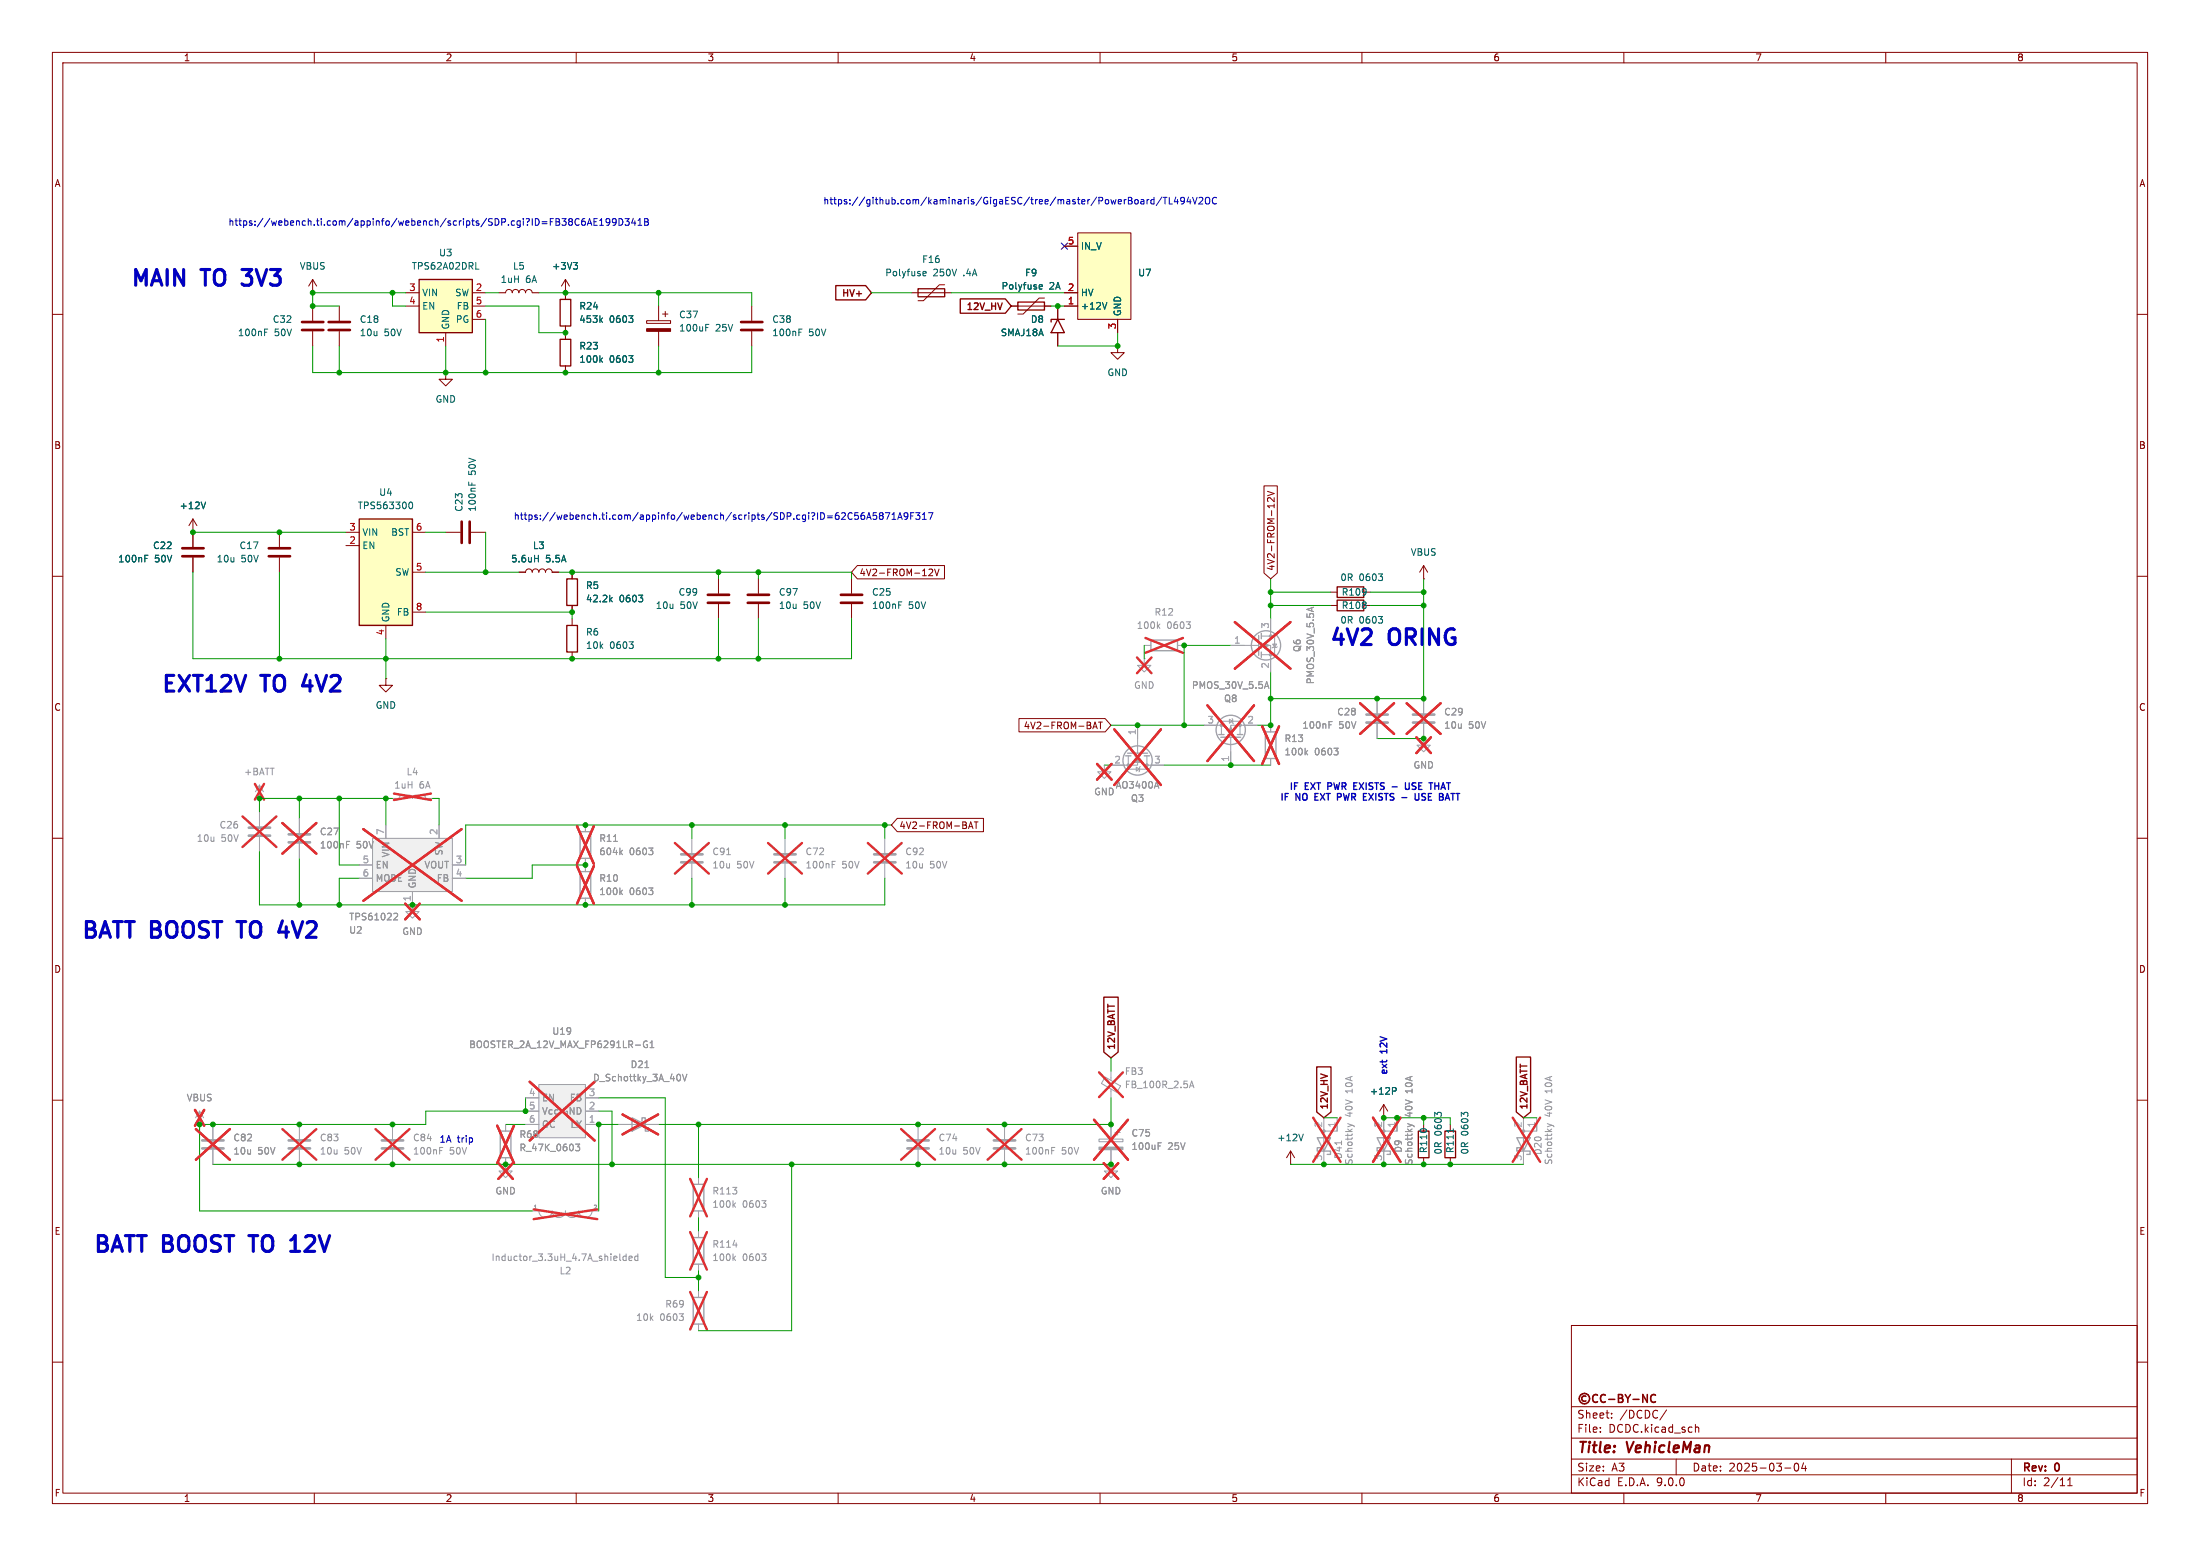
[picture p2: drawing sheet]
<svg xmlns="http://www.w3.org/2000/svg" width="420mm" height="297mm" viewBox="0 0 420 297" stroke-linecap="round" stroke-linejoin="round" font-family="sans-serif">
<g fill="none" stroke="#840000" stroke-width=".19">
<path d="M10 10h400v277h-400zM12 12h396v273h-396zM60 10v2M110 10v2M160 10v2M210 10v2M260 10v2M310 10v2M360 10v2M59.7 58.4v2.8M201.9 58.4v2.6M10 60h2"/>
<path d="M59.7 63.2v2.8M201.9 63.5v2.5M213.4 66v1.3h1.2l-1.2 1.3-1.3-1.3h1.3M213.4 66h.1M408 60h2M36.8 99.1l-.7 1.2M36.8 99.1l.8 1.2M36.8 99.1v2.5M10 110h2M36.8 101.6h.1M408 110h2M73.7 129.5v1.3h1.2l-1.2 1.3-1.3-1.3h1.3"/>
<path d="M73.7 129.5h.1M10 160h2M408 160h2M10 210h2M408 210h2M300 253h108v32h-108zM10 260h2M300 278.5h108M300 274.5h108M300 268.5h108M305.5 273.2v.2M305.5 272.5v.1"/>
<path d="M307.7 270.5v.2M307.7 269.8v.1M318.2 269.1l-1.3 1.9M320 278.5v3M323.7 271.9v1.5M323.7 272.5l.2-.1 .3 .1 .1 .9M342.7 279.4l.2-.1a.8 .8 0 0 1 .5 .7 .8 .8 0 0 1-.5 .8l-.2-.2-.2-.4zM344.3 279.2l-.4 1.1h1M344.7 279.8v1M384 278.5v6.5M408 260h2M60 285v2"/>
<path d="M110 285v2M160 285v2M210 285v2M260 285v2M300 281.5h108M310 285v2M340.7 280.2h1.2M360 285v2M394.7 283.6h.9M394.7 282.5l.5-.4v1.5"/>
</g>
<g fill="none" stroke="#840000" stroke-width=".3">
<path d="M302.8 266.5a.52 .52 0 0 0-.8 .5 .52 .52 0 0 0 .8 .4M305 266.3a.6 .6 0 0 0-.8 0 .6 .6 0 0 0-.2 .7 .56 .56 0 0 0 .3 .6 .56 .56 0 0 0 .7-.1M306.5 266.3a.6 .6 0 0 0-.8 0 .6 .6 0 0 0-.2 .7 .56 .56 0 0 0 .3 .6 .56 .56 0 0 0 .7-.1M307.1 267.1h1.2M309 266.2h.5l.2 .1 .1 .3-.3 .3a.4 .4 0 0 1 .3 .4 .4 .4 0 0 1-.3 .4h-.5zM309 266.9h.5M310.3 266.2l.5 .8M310.8 267v.7M311.3 266.2l-.5 .8M311.8 267.1h1.1M314.5 266.2v1.5l-.9-1.5v1.5M316 266.3a.6 .6 0 0 0-.7 0 .6 .6 0 0 0-.2 .7 .56 .56 0 0 0 .3 .6 .56 .56 0 0 0 .6-.1"/>
<circle cx="302.5" cy="267" r="1"/>
</g>
<path d="M55.1 159.3h4.1M55.1 160.8h4.1M55.1 217.7h4.1M55.1 219.2h4.1M72.9 217.7h4.1M72.9 219.2h4.1" fill="none" stroke="#a1a1a1" stroke-width=".51"/>
<g fill="none" stroke="#a1a1a1" stroke-width=".19">
<path d="M218.4 125.7v1.3h1.3l-1.3 1.3-1.2-1.3h1.2M218.4 125.7h.1M229.9 138.4h3.3M234.7 137.3l.6 .4-.6 .3zM235.2 137.2l.3 1M240 138.4h-5.1v1.8M49.5 152.4h.1M49.5 149.9l-.7 1.2M49.5 149.9l.8 1.2M49.5 149.9v2.5M57.1 156.2v2.8M74.9 152.4h1.3a.64 .64 0 0 1 .6-.6 .64 .64 0 0 1 .7 .6 .64 .64 0 0 1 .6-.6 .64 .64 0 0 1 .6 .6 .64 .64 0 0 1 .7-.6 .64 .64 0 0 1 .6 .6 .64 .64 0 0 1 .6-.6 .64 .64 0 0 1 .7 .6h1.2"/>
<path d="M233.2 140.2v-2.5h3.5v2.5M234.9 140.7v5.4M57.1 161v2.8M57.1 214.6v2.8M57.1 219.5v2.7M74.9 214.6v2.8M74.9 219.5v2.7M96.5 222.2v1.3h1.3l-1.3 1.3-1.3-1.3h1.3M96.5 222.2h.1"/>
</g>
<g fill="none" stroke="#e12e31" stroke-width=".46">
<path d="M217.1 125.5l2.7 3M219.8 125.5l-2.7 3M230.5 134.6l8.9 10.7M239.4 134.6l-8.9 10.7M48.7 149.6l1.7 3M50.4 149.6l-1.7 3M53.9 157.1l6.5 5.8M60.4 157.1l-6.5 5.8M75.2 151.5l7.1 1.2M82.3 151.5l-7.1 1.2M53.9 215.5l6.5 5.9M60.4 215.5l-6.5 5.9"/>
<path d="M71.7 215.5l6.5 5.9M78.2 215.5l-6.5 5.9M95.1 222l2.8 3M97.9 222l-2.8 3"/>
</g>
<path d="M201.9 61l1.3 2.5h-2.5zM203.2 61h-2.5v.5" fill="none" stroke="#840000" stroke-width=".25"/>
<path d="M50.5 63.4h.4M50.5 62.8h.6M39.2 95.8l-.4 1.3" fill="none" stroke="#006464" stroke-width=".19"/>
<path d="M57.7 61.5h4M57.7 63h4" fill="none" stroke="#840000" stroke-width=".51"/>
<g fill="none" stroke="#a1a1a1" stroke-width=".25">
<path d="M232.7 140.2h1M233 140.7h3.9M234.4 140.2h1.1M236.2 140.2h1"/>
<circle cx="234.9" cy="139.3" r="2.79"/>
</g>
<g fill="#a1a1a1" stroke="#a1a1a1" stroke-width=".19">
<path d="M234.9 138.7l.4 1h-.7z"/>
<circle cx="233.2" cy="138.4" r=".25"/>
<circle cx="236.7" cy="138.4" r=".25"/>
</g>
<path d="M241.5 131h.6M241.8 130.1l.4 1.3M66.2 161.2h.4M66.2 160.6h.6M83.9 219.6h.5M83.9 219h.6" fill="none" stroke="#989898" stroke-width=".19"/>
<path d="M205.7 44.5h10.2v16.5h-10.2z" fill="#ffffc2"/>
<path d="M203.2 47h2.5M203.2 55.9h2.5M203.2 58.4h2.5M205.7 44.5h10.2v16.5h-10.2zM213.4 61v2.5" fill="none" stroke="#840000" stroke-width=".19"/>
<path d="M211.3 57.7l-.4 1.3" fill="none" stroke="#006464" stroke-width=".19"/>
<path d="M71.1 160h15.3v10.2h-15.3z" fill="#f0f0f0"/>
<path d="M73.7 157.5v2.5M83.8 157.5v2.5M111.8 157.5v1.3M68.6 165.1h2.5M68.6 167.6h2.5M71.1 160h15.3v10.2h-15.3zM78.7 172.7v1.3h1.3l-1.3 1.3-1.2-1.3h1.2M78.7 172.7h.1M78.7 170.2v2.5M86.4 165.1h2.5M86.4 167.6h2.5M111.8 163.8v1.3" fill="none" stroke="#a1a1a1" stroke-width=".19"/>
<path d="M75.4 174.3l.4 .1 .1 .3-.8 .9h.8M117.1 160.6h.8M118.5 162.7l.3 .4M118.8 162.3l-.5 .5M123.8 161.9h.8l-.4 .5M124.6 162.5v.5" fill="none" stroke="#989898" stroke-width=".19"/>
<path d="M69.4 158.3l18.7 13.6M88.1 158.3l-18.7 13.6M110.2 157.7l3.2 7.2M113.4 157.7l-3.2 7.2M77.4 172.5l2.7 3M80.1 172.5l-2.7 3" fill="none" stroke="#e12e31" stroke-width=".46"/>
<path d="M34.8 104.6h4.1M34.8 106.2h4.1M51.3 104.6h4.1M51.3 106.2h4.1" fill="none" stroke="#840000" stroke-width=".51"/>
<path d="M59.7 55.9h.1M59.7 53.3l-.8 1.3M59.7 53.3l.8 1.3M59.7 53.3v2.6M95.2 55.9h1.3a.64 .64 0 0 1 .7-.7 .64 .64 0 0 1 .6 .7 .64 .64 0 0 1 .6-.7 .64 .64 0 0 1 .7 .7 .64 .64 0 0 1 .6-.7 .64 .64 0 0 1 .6 .7 .64 .64 0 0 1 .7-.7 .64 .64 0 0 1 .6 .7h1.3M36.8 101.6v2.8M36.8 106.4v2.8M53.3 101.6v2.8M53.3 106.4v2.8" fill="none" stroke="#840000" stroke-width=".19"/>
<path d="M27.6 106.6h.5M27.6 106h.7" fill="none" stroke="#006464" stroke-width=".19"/>
<path d="M110.7 158.8h2.1v5h-2.1z" fill="none" stroke="#a1a1a1" stroke-width=".25"/>
<path d="M68.6 99.1h10.1v20.3h-10.1z" fill="#ffffc2"/>
<path d="M68.6 99.1h10.1v20.3h-10.1z" fill="none" stroke="#840000" stroke-width=".25"/>
<g fill="none" stroke="#840000" stroke-width=".19">
<path d="M64.8 58.4v2.8M107.9 55.9h.1M107.9 53.3l-.7 1.3M107.9 53.3l.8 1.3M107.9 53.3v2.6M64.8 63.2v2.8M85.1 71.1v1.3h1.3l-1.3 1.3-1.3-1.3h1.3M85.1 71.1h.1M66 101.6h2.6M66 104.1h2.6M73.7 119.4v2.5M78.7 101.6h2.6"/>
<path d="M78.7 109.2h2.6M78.7 116.8h2.6M99.1 109.2h1.2a.64 .64 0 0 1 .7-.6 .64 .64 0 0 1 .6 .6 .64 .64 0 0 1 .6-.6 .64 .64 0 0 1 .7 .6 .64 .64 0 0 1 .6-.6 .64 .64 0 0 1 .6 .6 .64 .64 0 0 1 .7-.6 .64 .64 0 0 1 .6 .6h1.3"/>
</g>
<path d="M109.5 50.1h.7l-.4 .5M110 50.6l.2 .2v.3l-.2 .3M78 96.3l.3-.5a.68 .68 0 0 1 .5 .7 .68 .68 0 0 1-.5 .6l-.3-.5M102.1 106.6h.7M102.8 106v1.3" fill="none" stroke="#006464" stroke-width=".19"/>
<path d="M110.7 166.4h2.1v5.1h-2.1z" fill="none" stroke="#a1a1a1" stroke-width=".25"/>
<path d="M111.8 165.1v1.3M111.8 171.5v1.2" fill="none" stroke="#a1a1a1" stroke-width=".19"/>
<path d="M118.5 170.3l.3 .5M118.8 169.9l-.5 .5M123.8 169.5h.8l-.4 .5M124.6 170.1v.5" fill="none" stroke="#989898" stroke-width=".19"/>
<path d="M110.2 165.3l3.2 7.2M113.4 165.3l-3.2 7.2" fill="none" stroke="#e12e31" stroke-width=".46"/>
<path d="M62.7 61.5h4.1M62.7 63h4.1" fill="none" stroke="#840000" stroke-width=".51"/>
<path d="M102.9 207h8.9v10.2h-8.9z" fill="#f0f0f0"/>
<g fill="none" stroke="#a1a1a1" stroke-width=".19">
<path d="M49.5 154.9v2.8M49.5 159.8v2.8M40.6 214.6v2.8M40.6 219.5v2.7M96.5 214.6v1.3M100.3 214.6h2.6M100.3 212.1h2.6M100.3 209.6h2.6M102.9 207h8.9v10.2h-8.9zM111.8 214.6h2.5M111.8 212.1h2.5M111.8 209.6h2.5"/>
<path d="M96.5 221v1.2M101.6 231.1h1.3a1.27 1.27 0 0 0 1.2 1.3 1.27 1.27 0 0 0 1.3-1.3 1.27 1.27 0 0 0 1.3 1.3 1.27 1.27 0 0 0 1.2-1.3 1.27 1.27 0 0 0 1.3 1.3 1.27 1.27 0 0 0 1.3-1.3 1.27 1.27 0 0 0 1.3 1.3 1.27 1.27 0 0 0 1.2-1.3h1.3"/>
</g>
<path d="M122.8 199.4l.1 .4 .4 .2 .3-.2v-.4h-.2M123.6 198.8h-.5l-.3 .4M124.1 200h.7M124.1 199.1l.4-.4v1.3M109.9 218.4h.8l-.5 .5 .4 .1v.5l-.2 .2-.5-.1M119.5 239.3v1.3M119.5 239.8h-.3l-.3 .2 .1 .5h.5M121.8 239.8h-.4l-.2 .2 .1 .5h.5M121.8 239.3v1.3M120.1 240.2l.6-.1-.1-.3h-.3l-.2 .1v.6h.5" fill="none" stroke="#989898" stroke-width=".19"/>
<path d="M46.3 155.8l6.5 5.9M52.8 155.8l-6.5 5.9M37.4 215.5l6.5 5.9M43.9 215.5l-6.5 5.9M94.9 214.9l3.2 7.1M98.1 214.9l-3.2 7.1M101.1 206.5l12.4 11.2M113.5 206.5l-12.4 11.2M101.9 230.8l12.1 1.9M114 230.8l-12.1 1.9" fill="none" stroke="#e12e31" stroke-width=".46"/>
<path d="M95.5 215.9h2v5.1h-2z" fill="none" stroke="#a1a1a1" stroke-width=".25"/>
<path d="M47.5 158h4.1M47.5 159.5h4.1M38.6 217.7h4.1M38.6 219.2h4.1" fill="none" stroke="#a1a1a1" stroke-width=".51"/>
<path d="M88.1 99.6v4M89.7 99.6v4" fill="none" stroke="#840000" stroke-width=".51"/>
<path d="M107.9 55.9v1.3M107.9 62.2v1.3M85.1 101.6h2.8M89.9 101.6h2.8" fill="none" stroke="#840000" stroke-width=".19"/>
<path d="M114.7 61.1l.3 .4M115 60.7l-.5 .5M120 60.3h.8l-.4 .5M120.8 60.9v.5M89.5 92v.6M90.1 92.2v.4" fill="none" stroke="#006464" stroke-width=".19"/>
<path d="M106.9 57.2h2.1v5h-2.1z" fill="none" stroke="#840000" stroke-width=".25"/>
<path d="M80 53.3h10.2v10.2h-10.2z" fill="#ffffc2"/>
<g fill="none" stroke="#840000" stroke-width=".25">
<path d="M80 53.3h10.2v10.2h-10.2zM159.6 54.5h5.7l1.1 1.4-1.1 1.3h-5.7zM175.3 55.1h5v1.5h-5zM183.3 57.1h8.6l1.1 1.3-1.1 1.4h-8.6zM194.3 57.7h5.1v1.5h-5.1zM106.9 64.8h2.1v5.1h-2.1zM108.2 119.4h2v5.1h-2zM108.2 110.5h2v5.1h-2zM255.3 112h5v2h-5zM255.3 114.6h5v2h-5zM210.7 190.3h2.8v10.5l-1.4 1.1-1.4-1.1zM251.4 203.6h2.7v8.6l-1.4 1.2-1.3-1.2z"/>
<path d="M270.8 215.9h2v5.1h-2zM275.8 215.9h2.1v5.1h-2.1zM289.5 201.8h2.7v10.4l-1.4 1.2-1.3-1.2z"/>
</g>
<g fill="none" stroke="#840000" stroke-width=".19">
<path d="M77.5 55.9h2.5M77.5 58.4h2.5M90.2 55.9h2.5M90.2 58.4h2.5M107.9 55.9h.1M107.9 55.9v1.3M125.7 58.4v2.8M126.5 59.9h1M127 59.4v1.1M143.5 58.4v2.8M174 55.9h7.6M180.3 54.4h-1l-3 3h-1"/>
<path d="M193 58.4h7.7M199.4 56.9h-1l-3.1 3h-1M201.9 58.4v2.6M203.2 55.9h2.5M203.2 58.4h2.5M203.2 47h2.5M85.1 63.5v2.5M90.2 61h2.5M107.9 62.2v2.6M107.9 69.9v1.2M123.4 61.2h4.6v.5h-4.6zM125.7 63.2v2.8"/>
<path d="M143.5 63.2v2.8M201.9 63.5v2.5M213.4 61v2.5M241.3 92.7h2.5v16.7l-1.2 1.1-1.3-1.1zM242 93.8l1.2 .4-1.2 .4M243.2 95v.8l-.9-.8-.3 .2 .1 .5M36.8 101.6h.1M36.8 101.6v2.8M36.8 106.4v2.8M99.1 109.2h1.2M105.4 109.2h1.3M109.2 109.2v1.3"/>
<path d="M109.2 115.6v1.2M109.2 118.1v1.3M137.2 110.5v2.8M137.2 115.3v2.8M144.8 110.5v2.8M144.8 115.3v2.8M162.6 110.5v2.8M162.6 115.3v2.8M163.7 107.9h16.6v2.6h-16.6l-1.1-1.3zM177.3 108.7l.5-.1 .3 .4-.8 .9h.8M178.4 108.6l.4 1.3 .5-1.3M254 113h1.3"/>
<path d="M254 115.6h1.3M260.3 113h1.3M260.3 115.6h1.3M271.8 110.5h.1M271.8 108l-.8 1.2M271.8 108l.7 1.2M271.8 108v2.5M109.2 124.5v1.2M194.5 137.2h16.5l1.1 1.2-1.1 1.3h-16.5zM208.6 139.1l.4-1.3 .5 1.3M208.7 138.7h.7M209.7 137.8h.7"/>
<path d="M210.1 137.8v1.3M171.3 156.2h16.4v2.6h-16.4l-1.1-1.3zM184.9 158.2l.4-1.3 .4 1.3M185 157.8h.6M186 156.9h.7M186.3 156.9v1.3M246.4 219.7l-.8 1.3M246.4 219.7l.7 1.3M246.4 219.7v2.5M264.2 213.4h.1M264.2 210.8l-.8 1.3M264.2 210.8l.7 1.3"/>
<path d="M264.2 210.8v2.6M271.8 214.6v1.3M276.9 214.6v1.3M246.4 222.2h.1M271.8 221v1.2M276.9 221v1.2"/>
</g>
<g fill="none" stroke="#006464" stroke-width=".19">
<path d="M90.8 51.4h.6M109.5 50.1h.7l-.4 .5M110 50.6l.2 .2v.3l-.2 .3M176.2 52.5l.2 .1h.3M176.2 52l.2-.2 .4 .2v.1l-.6 .1M198.4 55l.2 .2 .3-.1M198.4 54.5l.2-.2 .4 .2v.1l-.6 .2M211.3 57.7l-.4 1.3M114.7 68.7l.3 .5M114.7 61.1l.3 .4M115 68.3l-.5 .5M115 60.7l-.5 .5"/>
<path d="M120 67.9h.8l-.4 .5M120 60.3h.8l-.4 .5M120.8 68.5v.5M120.8 60.9v.5M134.7 62.5h.5M134.7 61.9h.6M152.5 63.4h.4M152.5 62.8h.6M39.2 95.8l-.4 1.3M27.6 106.6h.5M27.6 106h.7M102.1 106.6h.7"/>
<path d="M102.8 106v1.3M116.5 114.4l.4 .5M116.9 114l-.5 .5M121.9 113.6h.8l-.4 .5M122.6 114.2v.6M171.6 115.5h.4M171.6 114.9h.6M263.1 109.5h.8l-.4 .5M263.1 117.7h.8l-.4 .5M263.9 110.2v.5M263.9 118.3v.5M120.1 122.5h.8l-.4 .5"/>
<path d="M120.8 123.1v.5M248.8 216.5l-.4 1.2M265.8 207.6h.5l.2 .2-.1 .4-.6 .1M274.4 212.7l-.5-.4v.8M274.5 212.4h.5M277.4 215.4v.8M279.4 212.7l-.4-.4v.8M279.6 212.4h.5"/>
</g>
<g fill="none" stroke="#a1a1a1" stroke-width=".25">
<path d="M219.7 122.2h5.1v2h-5.1zM240.3 121.3v3.8M240.8 120.9v1M240.8 122.7v1M240.8 124.5v1M241.6 139.7h2v5.1h-2zM214.9 144.3h1M215.3 143.8h3.8M216.7 144.3h1M218.4 144.3h1.1M120.6 213.4l2.6 1.2-2.6 1.3zM122.6 214v-.6h.6v2.5h.6v-.6"/>
<path d="M251.5 217.2h2.5l-1.3 2.5zM252.1 219.1h-.6v.6h2.5v.6h-.6M262.9 217.2h2.5l-1.2 2.5zM263.5 219.1h-.6v.6h2.5v.6h-.6M289.6 217.2h2.5l-1.3 2.5zM290.2 219.1h-.6v.6h2.5v.6h-.6M132.3 226.1h2.1v5h-2.1zM132.3 236.2h2.1v5.1h-2.1zM132.3 247.6h2.1v5.1h-2.1z"/>
<circle cx="241.7" cy="123.2" r="2.79"/>
<circle cx="217.2" cy="145.2" r="2.79"/>
</g>
<g fill="none" stroke="#a1a1a1" stroke-width=".19">
<path d="M242.6 118.1v3.3M217.2 138.4v5.4M218.4 123.2h1.3M224.8 123.2h1.3M229.9 138.4h2.5M234.9 123.2h5.4M237.5 138.4h2.5M240.8 121.4h2.5v3.6h-2.5M240.8 123.2h1.8v5.1M242.6 138.4v1.3M243 122.9h.7l-.4 .7zM243.8 123.4l-1 .3"/>
<path d="M262.9 133.4v2.7M262.9 138.2v2.8M271.8 133.4v2.7M271.8 138.2v2.8M57.1 156.2v2.8M73.7 157.5v2.5M83.8 157.5v2.5M111.8 157.5v1.3M210.8 146.1v1.2h1.3l-1.3 1.3-1.3-1.3h1.3M210.8 146.1h.1M215.4 144.3v2.5h3.5v-2.5M216.9 146.4l.7 .4-.7 .4z"/>
<path d="M217.2 144.3v1.8h-5.1M217.7 146.3l-.3 1M218.9 146.1h3.3M234.9 143.5v2.6M242.6 144.8v1.3M271.8 141v1.2h1.2l-1.2 1.3-1.3-1.3h1.3M271.8 141h.1M57.1 161v2.8M68.6 165.1h2.5M68.6 167.6h2.5M78.7 172.7h.1M78.7 170.2v2.5"/>
<path d="M86.4 165.1h2.5M86.4 167.6h2.5M111.8 163.8v2.6M111.8 171.5v1.2M132.1 160v2.8M132.1 164.8v2.8M149.9 160v2.8M149.9 164.8v2.8M168.9 160v2.8M168.9 164.8v2.8M38.1 214.6h.1M38.1 212.1l-.8 1.3"/>
<path d="M38.1 212.1l.8 1.3M38.1 212.1v2.5M40.6 214.6v2.8M40.6 219.5v2.7M96.5 214.6v1.3M100.3 214.6h2.6M100.3 212.1h2.6M100.3 209.6h2.6M111.8 214.6h2.5M111.8 212.1h2.5M111.8 209.6h2.5M118.1 214.6h7.6"/>
<path d="M175.3 214.6v2.8M175.3 219.5v2.7M191.8 214.6v2.8M191.8 219.5v2.7M209.8 217.4h4.6v.5h-4.6zM211 205.6l2.9 1.7-.7 1.2-2.9-1.7zM212.1 204.5v1.7M212.1 207.9v1.7M212.1 214.6v2.8M212.1 219.5v2.7M212.9 216.2h1M213.4 215.6v1.1"/>
<path d="M252.7 213.4v2.5M255.3 214.6v1.3h-2.6v6.3M255.3 213.4v2.5M264.2 213.4v2.5M266.7 214.6v1.3h-2.5v6.3M266.7 213.4v2.5M290.8 213.4v2.5M293.4 214.6v1.3h-2.6v6.3M293.4 213.4v2.5M96.5 222.2h.1M96.5 221v1.2M133.3 224.8v1.3"/>
<path d="M133.3 231.1v1.3M133.3 234.9v1.3M212.1 222.2v1.3h1.3l-1.3 1.3-1.3-1.3h1.3M212.1 222.2h.1M133.3 241.3v1.3M133.3 246.4v1.2M133.3 252.7v1.3"/>
</g>
<g fill="none" stroke="#989898" stroke-width=".19">
<path d="M221.1 119.5l.3 .5M221.4 119.1l-.5 .5M226.5 118.7h.7l-.4 .5M227.2 119.3v.5M250.4 116v.6M250.8 115.9l-1.3 .4M241.5 131h.6M241.8 130.1l.4 1.3M253.7 138.3h.4M253.7 137.7h.6M220.8 149.2l.4 1.2M249.3 143.6l.3 .5"/>
<path d="M249.6 143.2l-.4 .5M254.7 142.8h.7l-.4 .5M255.4 143.4v.6M66.2 161.2h.4M66.2 160.6h.6M75.4 174.3l.4 .1 .1 .3-.8 .9h.8M117.1 160.6h.8M118.5 162.7l.3 .4M118.5 170.3l.3 .5M118.8 162.3l-.5 .5M118.8 169.9l-.5 .5M123.8 161.9h.8l-.4 .5"/>
<path d="M123.8 169.5h.8l-.4 .5M124.6 162.5v.5M124.6 170.1v.5M138.7 163.1h.7M158.9 165h.4M158.9 164.4h.6M122.8 199.4l.1 .4 .4 .2 .3-.2v-.4h-.2M123.6 198.8h-.5l-.3 .4M124.1 200h.7M124.1 199.1l.4-.4v1.3M109.9 218.4h.8l-.5 .5 .4 .1v.5l-.2 .2-.5-.1M123.1 203.8h.7"/>
<path d="M130.3 205l.4 1.3 .4-1.3M200.8 219.6h.4M200.8 219h.6M221.1 218.7h.4M221.1 218.1h.6M227.1 207.6l.4-1.2 .4 1.2M227.2 207.3h.6M256.1 217.8v.7M257.3 214.5l.8 .3M258.1 214.8l-.8 .3M258.1 214.8l.5 .3M268.7 214.5l.9 .3"/>
<path d="M269.6 214.8l-.9 .3M269.6 214.8l.4 .3M295.4 214.5l.8 .3M296.2 214.8l-.8 .3M296.2 214.8l.5 .3M139.9 237.6h.8M140.1 230l.3 .4M140.4 229.6l-.5 .5M140.4 239.8l-.5 .4M145.4 229.2h.8l-.4 .5M145.4 239.3h.8l-.4 .5M146.2 229.8v.5"/>
<path d="M146.2 239.9v.6M129.7 250.8h.8l-.5 .5M130.4 251.4v.5M140.1 240.1l.3 .5"/>
</g>
<g fill="none" stroke="#e12e31" stroke-width=".46">
<path d="M235.7 118.7l10.7 8.9M246.4 118.7l-10.7 8.9M212.7 139.2l8.9 10.6M218.7 121.8l7.1 2.8M221.6 139.2l-8.9 10.6M225.8 121.8l-7.1 2.8M230.5 134.6l8.9 10.7M239.4 134.6l-8.9 10.7M241 138.7l3.2 7.1M244.2 138.7l-3.2 7.1M259.7 134.2l6.4 5.9M266.1 134.2l-6.4 5.9"/>
<path d="M268.5 134.2l6.5 5.9M275 134.2l-6.5 5.9M53.9 157.1l6.5 5.8M60.4 157.1l-6.5 5.8M69.4 158.3l18.7 13.6M88.1 158.3l-18.7 13.6M110.2 157.7l3.2 7.2M113.4 157.7l-3.2 7.2M209.4 145.8l2.8 3M212.2 145.8l-2.8 3M270.4 140.7l2.8 3M273.2 140.7l-2.8 3"/>
<path d="M77.4 172.5l2.7 3M80.1 172.5l-2.7 3M110.2 165.3l3.2 7.2M113.4 165.3l-3.2 7.2M128.8 160.9l6.5 5.9M135.3 160.9l-6.5 5.9M146.6 160.9l6.5 5.9M153.1 160.9l-6.5 5.9M165.7 160.9l6.4 5.9M172.1 160.9l-6.4 5.9M37.2 211.9l1.8 3M37.4 215.5l6.5 5.9"/>
<path d="M39 211.9l-1.8 3M43.9 215.5l-6.5 5.9M94.9 214.9l3.2 7.1M98.1 214.9l-3.2 7.1M101.1 206.5l12.4 11.2M113.5 206.5l-12.4 11.2M118.8 212.7l6.8 3.8M125.6 212.7l-6.8 3.8M172 215.5l6.5 5.9M178.5 215.5l-6.5 5.9M188.5 215.5l6.5 5.9M195 215.5l-6.5 5.9"/>
<path d="M208.9 213.7l6.4 7.7M209.8 204.7l4.6 4.7M214.4 204.7l-4.6 4.7M215.3 213.7l-6.4 7.7M250.7 213.3l5.2 8.5M255.9 213.3l-5.2 8.5M262.1 213.3l5.2 8.5M267.3 213.3l-5.2 8.5M288.8 213.3l5.2 8.5M294 213.3l-5.2 8.5M95.1 222l2.8 3M97.9 222l-2.8 3"/>
<path d="M131.7 225l3.3 7.2M131.7 235.2l3.3 7.1M135 225l-3.3 7.2M135 235.2l-3.3 7.1M210.7 222l2.8 3M213.5 222l-2.8 3M131.7 246.6l3.3 7.2M135 246.6l-3.3 7.2"/>
</g>
<path d="M141.5 61.5h4M141.5 63h4M135.1 113.5h4.1M135.1 115.1h4.1M142.7 113.5h4.1M142.7 115.1h4.1M160.5 113.5h4.1M160.5 115.1h4.1" fill="none" stroke="#840000" stroke-width=".51"/>
<path d="M123.4 62.7h4.6v.5h-4.6z" fill="#840000" stroke="#840000" stroke-width=".19"/>
<g fill="none" stroke="#a1a1a1" stroke-width=".51">
<path d="M260.9 136.4h4M260.9 137.9h4M269.7 136.4h4.1M269.7 137.9h4.1M130 163.1h4.1M130 164.6h4.1M147.8 163.1h4.1M147.8 164.6h4.1M166.9 163.1h4M166.9 164.6h4M173.2 217.7h4.1M173.2 219.2h4.1"/>
<path d="M189.7 217.7h4.1M189.7 219.2h4.1"/>
</g>
<g fill="#a1a1a1" stroke="#a1a1a1" stroke-width=".19">
<path d="M209.8 218.9h4.6v.6h-4.6z"/>
<path d="M241.3 122.8l1 .4-1 .4z"/>
<path d="M217.2 144.5l.4 1h-.8z"/>
<circle cx="290.8" cy="215.9" r=".25"/>
<circle cx="264.2" cy="215.9" r=".25"/>
<circle cx="252.7" cy="215.9" r=".25"/>
<circle cx="242.6" cy="121.4" r=".25"/>
<circle cx="242.6" cy="125" r=".25"/>
<circle cx="218.9" cy="146" r=".25"/>
<circle cx="215.4" cy="146" r=".25"/>
</g>
<g fill="none" stroke="#009600" stroke-width=".19">
<path d="M74.9 55.9v2.5h2.6M77.5 55.9h-17.8v2.5h5.1M92.7 58.4h10.2v5.1h5M92.7 55.9h2.5M102.9 55.9h40.6v2.5M125.7 55.9v2.5M166.4 55.9h7.6M181.6 55.9h21.6M200.7 58.4h2.5M59.7 66v5.1h83.8v-5.1M64.8 66v5.1M85.1 66v5.1"/>
<path d="M92.7 61v10.1M125.7 66v5.1M213.4 63.5v2.5h-11.5M36.8 109.2v16.5h125.8v-7.6M36.8 101.6h29.2M53.3 109.2v16.5M81.3 109.2h17.8M81.3 101.6h3.8M81.3 116.8h27.9v1.3M92.7 101.6v7.6M106.7 109.2h55.9v1.3M137.2 109.2v1.3"/>
<path d="M137.2 118.1v7.6M144.8 109.2v1.3M144.8 118.1v7.6M242.6 110.5v7.6M242.6 115.6h11.4M242.6 113h11.4M261.6 115.6h10.2M261.6 113h10.2M271.8 110.5v22.9h-29.2M73.7 121.9v7.6M212.1 138.4h17.8M218.4 123.2v2.5"/>
<path d="M234.9 123.2h-8.8v15.2M242.6 128.3v10.1h-2.6M57.1 152.4v3.8M64.8 152.4v12.7h3.8M73.7 152.4v5.1M74.9 152.4h-25.4v2.5M82.5 152.4h1.3v5.1M132.1 157.5v2.5M149.9 157.5v2.5M168.9 157.5v2.5M170.2 157.5h-81.3v7.6M210.8 146.1h1.3"/>
<path d="M222.2 146.1h20.4M262.9 141h8.9M49.5 162.6v10.1h119.4v-5.1M57.1 163.8v8.9M68.6 167.6h-3.8v5.1M111.8 165.1h-10.2v2.5h-12.7M132.1 167.6v5.1M149.9 167.6v5.1M96.5 214.6h3.8M100.3 209.6v2.5h-19v2.5h-43.2v16.5h63.5M114.3 212.1h2.5v10.1M114.3 209.6h12.7v34.2h6.3"/>
<path d="M118.1 214.6h-3.8v16.5M133.3 214.6v10.2M212.1 209.6v5h-86.4M212.1 201.9v2.6M252.7 213.4h2.6M264.2 213.4h12.7v1.2M271.8 213.4v1.2M290.8 213.4h2.6M40.6 222.2h171.5M133.3 232.4v2.5M151.1 222.2v31.8h-17.8M246.4 222.2h44.4"/>
<path d="M133.3 242.6v3.8"/>
</g>
<path d="M202.6 46.4l1.2 1.2M203.8 46.4l-1.2 1.2" fill="none" stroke="#000084" stroke-width=".19"/>
<path d="M46.2 51.4h1.9M46.2 54.2l.1 .1M45.2 175.9h1.7M53.9 175.8l-.7 2.1h1.9M47.5 235.9h1.7M55.5 238.9h1.7M56.1 236.3l.3-.4v3" fill="none" stroke="#0000c2" stroke-width=".6"/>
<g fill="none" stroke="#0000c2" stroke-width=".25">
<path d="M255.3 152.1h.5M258.4 150h.5M258.4 150.7h.6M258.4 149.4h.6M265.8 150.2h.9M268.3 149.4v1l.2 .3 .4-.1 .1-.2v-1M269.6 150.6l.5 .1M269.8 149.4l-.2 .3 .2 .3M270.1 151.5v1M270.9 151.5v1l-.3 .2M271.4 151.7l.1 .3 .6 .4-.2 .3h-.5M273.9 150h.8"/>
<path d="M274.7 149.4v1.3"/>
</g>
<g fill="none" stroke="#0000c2" stroke-width=".19">
<path d="M217.8 38.2h.5l.1 .7M218.4 38.4l-.5 .1-.1 .1 .1 .3h.5M219 38.1v.8M219.3 38.1l-.3 .2M220.3 38.2l-.4-.1-.2 .2 .1 .6h.5M220.3 37.7v1.2M221.8 37.6l-1.1 1.6M222.1 37.7h.7M222.4 37.7v1.2M223.2 37.7v1.2h.6M224.5 37.6l-.3 .9h.8M224.8 38.1v.8"/>
<path d="M226.1 38.2l-.2 .3h-.3l-.2-.3v-.3l.2-.2h.3l.2 .2a.84 .84 0 0 1-.3 1h-.3M226.9 37.6l-.3 .9h.8M227.2 38.1v.8M227.7 37.7l.4 1.2 .4-1.2M228.9 37.8l.5-.1 .2 .3-.8 .9h.8M230.2 37.8l.2-.1a.43 .43 0 0 1 .6 .4v.4a.42 .42 0 0 1-.5 .5 .42 .42 0 0 1-.4-.5zM232.2 37.8a.6 .6 0 0 0-.8 .4 .6 .6 0 0 0 .6 .7l.2-.1M108.8 41.7h.2l.3 .3-.3 .3M108.8 42.3h.2M109 42.3l.3 .2v.3l-.1 .1-.4 .1M110.6 41.9a.6 .6 0 0 0-.9 .4 .6 .6 0 0 0 .6 .7l.3-.1M111.6 41.7l-.3 .1a.86 .86 0 0 0 0 1.2l.4-.1 .1-.4-.3-.3h-.2l-.3 .3"/>
<path d="M112.1 43l.4-1.3 .5 1.3M112.2 42.6h.6M113.4 42.3h.4M114 41.7h-.6v1.3h.6M114.5 43h.7M114.5 42.1l.3-.4v1.3M116.4 42.3l-.2 .2h-.3l-.2-.2v-.3l.2-.3h.3l.2 .3a.84 .84 0 0 1-.3 1h-.3M117.6 42.3l-.2 .2h-.3l-.2-.2v-.3l.2-.3h.3l.2 .3a.84 .84 0 0 1-.3 1h-.3M118.2 41.7a.64 .64 0 0 1 .7 .7 .64 .64 0 0 1-.7 .6zM119.3 41.7h.8l-.4 .5 .3 .1v.6l-.1 .1-.6-.1M120.9 41.7l-.3 .9h.8M121.2 42.2v.8"/>
<path d="M121.8 43h.7M121.8 42.1l.4-.4v1.3M123.1 41.7h.4l.2 .3-.2 .3 .2 .2 .1 .3-.2 .2h-.5zM123.1 42.3h.4M163.8 97.9h-.6v.6l.1-.2 .5 .1 .1 .2-.1 .4-.2 .1-.4-.1M165 97.9h-.4a.86 .86 0 0 0 0 1.2l.4-.1 .1-.4-.3-.3h-.2l-.2 .3M165.5 99.1l.4-1.2 .4 1.2M165.6 98.8h.6M167.3 97.9h-.6v.6l.1-.2 .5 .1 .1 .2-.1 .4-.2 .1-.4-.1M168.1 98.4l-.2-.2 .2-.3h.3l.2 .2-.2 .3M168.1 98.4l-.2 .3v.3l.2 .1h.4l.1-.2v-.2l-.2-.3M168.1 98.4h.3"/>
<path d="M169 97.9h.9l-.6 1.2M170.3 99.1h.7M170.3 98.2l.4-.3v1.2M171.4 99.1l.4-1.2 .4 1.2M171.5 98.8h.6M173.3 98.4l-.2 .3h-.3l-.2-.3v-.3l.2-.2h.3l.2 .2a.84 .84 0 0 1-.4 1h-.2M173.9 98.5h.4M174.5 97.9h-.6v1.2M174.8 97.9h.8l-.4 .4 .4 .2v.5l-.2 .1-.6-.1M176.1 99.1h.7M176.1 98.2l.4-.3v1.2M177.2 97.9h.9l-.6 1.2"/>
</g>
<g fill="#009600" stroke="#009600" stroke-width=".19">
<circle cx="53.3" cy="101.6" r=".46"/>
<circle cx="36.8" cy="101.6" r=".46"/>
<circle cx="53.3" cy="125.7" r=".46"/>
<circle cx="73.7" cy="125.7" r=".46"/>
<circle cx="92.7" cy="71.1" r=".46"/>
<circle cx="107.9" cy="55.9" r=".46"/>
<circle cx="107.9" cy="63.5" r=".46"/>
<circle cx="92.7" cy="109.2" r=".46"/>
<circle cx="109.2" cy="125.7" r=".46"/>
<circle cx="57.1" cy="172.7" r=".46"/>
<circle cx="73.7" cy="152.4" r=".46"/>
<circle cx="57.1" cy="152.4" r=".46"/>
<circle cx="78.7" cy="172.7" r=".46"/>
<circle cx="111.8" cy="165.1" r=".46"/>
<circle cx="64.8" cy="172.7" r=".46"/>
<circle cx="57.1" cy="214.6" r=".46"/>
<circle cx="85.1" cy="71.1" r=".46"/>
<circle cx="59.7" cy="55.9" r=".46"/>
<circle cx="59.7" cy="58.4" r=".46"/>
<circle cx="64.8" cy="71.1" r=".46"/>
<circle cx="74.9" cy="55.9" r=".46"/>
<circle cx="107.9" cy="71.1" r=".46"/>
<circle cx="109.2" cy="116.8" r=".46"/>
<circle cx="109.2" cy="109.2" r=".46"/>
<circle cx="175.3" cy="222.2" r=".46"/>
<circle cx="175.3" cy="214.6" r=".46"/>
<circle cx="96.5" cy="222.2" r=".46"/>
<circle cx="116.8" cy="222.2" r=".46"/>
<circle cx="114.3" cy="214.6" r=".46"/>
<circle cx="100.3" cy="212.1" r=".46"/>
<circle cx="133.3" cy="214.6" r=".46"/>
<circle cx="151.1" cy="222.2" r=".46"/>
<circle cx="133.3" cy="243.8" r=".46"/>
<circle cx="49.5" cy="152.4" r=".46"/>
<circle cx="64.8" cy="152.4" r=".46"/>
<circle cx="40.6" cy="214.6" r=".46"/>
<circle cx="57.1" cy="222.2" r=".46"/>
<circle cx="38.1" cy="214.6" r=".46"/>
<circle cx="74.9" cy="222.2" r=".46"/>
<circle cx="74.9" cy="214.6" r=".46"/>
<circle cx="213.4" cy="66" r=".46"/>
<circle cx="201.9" cy="58.4" r=".46"/>
<circle cx="144.8" cy="125.7" r=".46"/>
<circle cx="144.8" cy="109.2" r=".46"/>
<circle cx="137.2" cy="109.2" r=".46"/>
<circle cx="137.2" cy="125.7" r=".46"/>
<circle cx="125.7" cy="55.9" r=".46"/>
<circle cx="125.7" cy="71.1" r=".46"/>
<circle cx="242.6" cy="138.4" r=".46"/>
<circle cx="242.6" cy="133.4" r=".46"/>
<circle cx="271.8" cy="141" r=".46"/>
<circle cx="271.8" cy="133.4" r=".46"/>
<circle cx="262.9" cy="133.4" r=".46"/>
<circle cx="271.8" cy="113" r=".46"/>
<circle cx="271.8" cy="115.6" r=".46"/>
<circle cx="242.6" cy="113" r=".46"/>
<circle cx="271.8" cy="213.4" r=".46"/>
<circle cx="271.8" cy="222.2" r=".46"/>
<circle cx="276.9" cy="222.2" r=".46"/>
<circle cx="266.7" cy="213.4" r=".46"/>
<circle cx="264.2" cy="213.4" r=".46"/>
<circle cx="264.2" cy="222.2" r=".46"/>
<circle cx="252.7" cy="222.2" r=".46"/>
<circle cx="212.1" cy="214.6" r=".46"/>
<circle cx="212.1" cy="222.2" r=".46"/>
<circle cx="191.8" cy="214.6" r=".46"/>
<circle cx="191.8" cy="222.2" r=".46"/>
<circle cx="149.9" cy="157.5" r=".46"/>
<circle cx="149.9" cy="172.7" r=".46"/>
<circle cx="111.8" cy="157.5" r=".46"/>
<circle cx="111.8" cy="172.7" r=".46"/>
<circle cx="168.9" cy="157.5" r=".46"/>
<circle cx="132.1" cy="172.7" r=".46"/>
<circle cx="132.1" cy="157.5" r=".46"/>
<circle cx="242.6" cy="115.6" r=".46"/>
<circle cx="226.1" cy="138.4" r=".46"/>
<circle cx="217.2" cy="138.4" r=".46"/>
<circle cx="234.9" cy="146.1" r=".46"/>
<circle cx="226.1" cy="123.2" r=".46"/>
</g>
<g font-size="4.2" fill="#0000c2">
<text x="24.6" y="55.5">MAIN</text>
<text x="38.7" y="55.5">TO</text>
<text x="47.6" y="55.5">3V3</text>
<text x="253.4" y="124.1">4V2</text>
<text x="265.2" y="124.1">ORING</text>
<text x="30.4" y="133">EXT12V</text>
<text x="50.1" y="133">TO</text>
<text x="59" y="133">4V2</text>
<text x="15.2" y="179.9">BATT BOOST</text>
<text x="46.7" y="179.9">TO</text>
<text x="55.6" y="179.9">4V2</text>
<text x="17.5" y="239.9">BATT BOOST</text>
<text x="49" y="239.9">TO</text>
<text x="57.9" y="239.9">12V</text>
</g>
<g font-size="2.8" fill="#840000">
<text x="301" y="277.9">Title:</text>
<text x="310.6" y="277.9">VehicleMan</text>
</g>
<g font-size="2.1" fill="#840000">
<text x="301" y="273.7">File:</text>
<text x="301" y="271">Sheet:</text>
<text x="307.1" y="273.7">DCDC.kicad_sch</text>
<text x="309.2" y="271">/DCDC/</text>
<text x="301" y="281.1">Size:</text>
<text x="307.6" y="281.1">A3</text>
<text x="323" y="281.1">Date:</text>
<text x="330" y="281.1">2025-03-04</text>
<text x="386" y="281.3">Rev:</text>
<text x="392.4" y="281.3">0</text>
<text x="301" y="283.9">KiCad</text>
<text x="308.7" y="283.9">E.D.A.</text>
<text x="316.3" y="283.9">9.0.0</text>
<text x="386" y="283.9">Id:</text>
<text x="390.1" y="283.9">2/11</text>
</g>
<g font-size="1.8" fill="#840000">
<text x="35" y="11.9">1</text>
<text x="85" y="11.9">2</text>
<text x="135" y="11.9">3</text>
<text x="185" y="11.9">4</text>
<text x="235" y="11.9">5</text>
<text x="285" y="11.9">6</text>
<text x="335" y="11.9">7</text>
<text x="385" y="11.9">8</text>
<text x="10.3" y="35.9">A</text>
<text x="408.3" y="35.9">A</text>
<text x="160.4" y="57">HV+</text>
<text x="184.2" y="59.5">12V_HV</text>
<text x="10.3" y="85.9">B</text>
<text x="408.2" y="85.9">B</text>
<text x="164" y="110.2">4V2-FROM-12V</text>
<text x="243.5" y="109.1" transform="rotate(-90 243.5 109.1)">4V2-FROM-12V</text>
<text x="10.3" y="135.9">C</text>
<text x="408.2" y="135.9">C</text>
<text x="195.3" y="139.4">4V2-FROM-BAT</text>
<text x="171.6" y="158.4">4V2-FROM-BAT</text>
<text x="10.3" y="185.9">D</text>
<text x="408.2" y="185.9">D</text>
<text x="213.2" y="200.5" transform="rotate(-90 213.2 200.5)">12V_BATT</text>
<text x="253.8" y="211.9" transform="rotate(-90 253.8 211.9)">12V_HV</text>
<text x="291.9" y="211.9" transform="rotate(-90 291.9 211.9)">12V_BATT</text>
<text x="10.3" y="235.9">E</text>
<text x="408.3" y="235.9">E</text>
<text x="10.3" y="285.9">F</text>
<text x="35" y="286.9">1</text>
<text x="85" y="286.9">2</text>
<text x="135" y="286.9">3</text>
<text x="185" y="286.9">4</text>
<text x="235" y="286.9">5</text>
<text x="285" y="286.9">6</text>
<text x="335" y="286.9">7</text>
<text x="385" y="286.9">8</text>
<text x="408.3" y="285.9">F</text>
</g>
<g font-size="1.8" fill="#0000c2">
<text x="157.1" y="39.2">https://github.com/kaminaris/GigaESC/tree/master/PowerBoard/TL494V2OC</text>
<text x="43.5" y="43.3">https://webench.ti.com/appinfo/webench/scripts/SDP.cgi?ID=FB38C6AE199D341B</text>
<text x="98" y="99.4">https://webench.ti.com/appinfo/webench/scripts/SDP.cgi?ID=62C56A5871A9F317</text>
<text x="244.2" y="153.2">IF</text>
<text x="246" y="151.1">IF</text>
<text x="247.4" y="153.2">NO</text>
<text x="249.1" y="151.1">EXT</text>
<text x="251.5" y="153.2">EXT</text>
<text x="253.9" y="151.1">PWR</text>
<text x="256.3" y="153.2">PWR</text>
<text x="259.4" y="151.1">EXISTS</text>
<text x="261.8" y="153.2">EXISTS</text>
<text x="269.6" y="153.2">-</text>
<text x="270.3" y="151.1">USE</text>
<text x="272.6" y="153.2">USE</text>
<text x="275.5" y="151.1">THAT</text>
<text x="277.8" y="153.2">BATT</text>
<text x="265.2" y="201" transform="rotate(-90 265.2 201)">12V</text>
<text x="265.2" y="205.3" transform="rotate(-90 265.2 205.3)">ext</text>
<text x="83.8" y="218.2">1A</text>
<text x="87.3" y="218.2">trip</text>
</g>
<g font-size="1.8" fill="#a90000">
<text x="203.8" y="46.7">5</text>
<text x="78" y="55.6">3</text>
<text x="78" y="58.2">4</text>
<text x="90.7" y="55.6">2</text>
<text x="90.7" y="58.2">5</text>
<text x="203.8" y="55.6">2</text>
<text x="203.8" y="58.2">1</text>
<text x="84.8" y="65.5" transform="rotate(-90 84.8 65.5)">1</text>
<text x="90.7" y="60.7">6</text>
<text x="213.1" y="62.9" transform="rotate(-90 213.1 62.9)">3</text>
<text x="66.6" y="101.3">3</text>
<text x="79.3" y="101.3">6</text>
<text x="66.6" y="103.9">2</text>
<text x="79.3" y="109">5</text>
<text x="79.3" y="116.6">8</text>
<text x="73.4" y="121.4" transform="rotate(-90 73.4 121.4)">4</text>
</g>
<g font-size="1.8" fill="#006464">
<text x="206.2" y="47.9">IN_V</text>
<text x="57.1" y="51.7">VBUS</text>
<text x="78.5" y="51.7">TPS62A02DRL</text>
<text x="83.7" y="49.1">U3</text>
<text x="97.8" y="51.7">L5</text>
<text x="105.3" y="51.7">+3V3</text>
<text x="168.9" y="52.9">Polyfuse</text>
<text x="175.9" y="50.4">F16</text>
<text x="178.1" y="52.9">250V</text>
<text x="184" y="52.9">.4A</text>
<text x="195.6" y="52.9">F9</text>
<text x="217.2" y="52.9">U7</text>
<text x="80.5" y="56.7">VIN</text>
<text x="80.5" y="59.3">EN</text>
<text x="86.8" y="56.7">SW</text>
<text x="87.1" y="59.3">FB</text>
<text x="95.5" y="54.2">1uH</text>
<text x="100.3" y="54.2">6A</text>
<text x="110.5" y="59.3">R24</text>
<text x="191.1" y="55.5">Polyfuse</text>
<text x="200.3" y="55.5">2A</text>
<text x="206.2" y="56.7">HV</text>
<text x="206.2" y="59.3">+12V</text>
<text x="45.3" y="64.4">100nF</text>
<text x="52" y="61.8">C32</text>
<text x="52.4" y="64.4">50V</text>
<text x="68.6" y="61.8">C18</text>
<text x="68.6" y="64.4">10u</text>
<text x="73.3" y="64.4">50V</text>
<text x="86" y="63" transform="rotate(-90 86 63)">GND</text>
<text x="86.9" y="61.8">PG</text>
<text x="110.5" y="61.8">453k</text>
<text x="116.3" y="61.8">0603</text>
<text x="129.5" y="63.5">100uF</text>
<text x="129.5" y="60.9">C37</text>
<text x="136.6" y="63.5">25V</text>
<text x="147.3" y="64.4">100nF</text>
<text x="147.3" y="61.8">C38</text>
<text x="154.4" y="64.4">50V</text>
<text x="191" y="64.4">SMAJ18A</text>
<text x="196.7" y="61.8">D8</text>
<text x="214.2" y="60.5" transform="rotate(-90 214.2 60.5)">GND</text>
<text x="110.5" y="66.9">R23</text>
<text x="110.5" y="69.4">100k</text>
<text x="116.3" y="69.4">0603</text>
<text x="211.3" y="72">GND</text>
<text x="83.1" y="77.1">GND</text>
<text x="72.3" y="94.8">U4</text>
<text x="91" y="90.7" transform="rotate(-90 91 90.7)">50V</text>
<text x="34.2" y="97.4">+12V</text>
<text x="68.2" y="97.4">TPS563300</text>
<text x="88.5" y="97.8" transform="rotate(-90 88.5 97.8)">C23</text>
<text x="91" y="97.8" transform="rotate(-90 91 97.8)">100nF</text>
<text x="22.5" y="107.5">100nF</text>
<text x="29.1" y="105">C22</text>
<text x="29.5" y="107.5">50V</text>
<text x="41.3" y="107.5">10u</text>
<text x="45.6" y="105">C17</text>
<text x="46" y="107.5">50V</text>
<text x="69.1" y="102.5">VIN</text>
<text x="69.1" y="105">EN</text>
<text x="74.6" y="102.5">BST</text>
<text x="97.5" y="107.5">5.6uH</text>
<text x="101.6" y="105">L3</text>
<text x="104.2" y="107.5">5.5A</text>
<text x="269.2" y="106.3">VBUS</text>
<text x="75.4" y="110.1">SW</text>
<text x="111.8" y="112.6">R5</text>
<text x="129.4" y="113.9">C99</text>
<text x="148.6" y="113.9">C97</text>
<text x="166.4" y="113.9">C25</text>
<text x="255.8" y="111.1">0R</text>
<text x="256" y="113.9">R109</text>
<text x="259.4" y="111.1">0603</text>
<text x="74.5" y="118.9" transform="rotate(-90 74.5 118.9)">GND</text>
<text x="75.7" y="117.7">FB</text>
<text x="111.8" y="115.2">42.2k</text>
<text x="118.2" y="115.2">0603</text>
<text x="125.1" y="116.4">10u</text>
<text x="129.8" y="116.4">50V</text>
<text x="148.6" y="116.4">10u</text>
<text x="153.3" y="116.4">50V</text>
<text x="166.4" y="116.4">100nF</text>
<text x="173.4" y="116.4">50V</text>
<text x="255.8" y="119.2">0R</text>
<text x="256" y="116.4">R108</text>
<text x="259.4" y="119.2">0603</text>
<text x="111.8" y="121.5">R6</text>
<text x="111.8" y="124.1">10k</text>
<text x="116.4" y="124.1">0603</text>
<text x="71.6" y="135.5">GND</text>
<text x="261.4" y="209.1">+12P</text>
<text x="243.7" y="218">+12V</text>
<text x="272.6" y="220.2" transform="rotate(-90 272.6 220.2)">R110</text>
<text x="275.4" y="220.5" transform="rotate(-90 275.4 220.5)">0R</text>
<text x="275.4" y="216.8" transform="rotate(-90 275.4 216.8)">0603</text>
<text x="277.7" y="220.2" transform="rotate(-90 277.7 220.2)">R111</text>
<text x="280.5" y="220.5" transform="rotate(-90 280.5 220.5)">0R</text>
<text x="280.5" y="216.8" transform="rotate(-90 280.5 216.8)">0603</text>
</g>
<g font-size="1.8" fill="#989898">
<text x="220.3" y="117.7">R12</text>
<text x="216.9" y="120.2">100k</text>
<text x="222.7" y="120.2">0603</text>
<text x="248.5" y="124.6" transform="rotate(-90 248.5 124.6)">Q6</text>
<text x="216.4" y="131.7">GND</text>
<text x="227.4" y="131.7">PMOS_30V_5.5A</text>
<text x="251.1" y="130.7" transform="rotate(-90 251.1 130.7)">PMOS_30V_5.5A</text>
<text x="233.6" y="134.2">Q8</text>
<text x="255.2" y="136.8">C28</text>
<text x="275.6" y="136.8">C29</text>
<text x="245.1" y="141.8">R13</text>
<text x="248.5" y="139.3">100nF</text>
<text x="255.6" y="139.3">50V</text>
<text x="275.6" y="139.3">10u</text>
<text x="280.3" y="139.3">50V</text>
<text x="46.5" y="148.2">+BATT</text>
<text x="77.5" y="148.2">L4</text>
<text x="245.1" y="144.4">100k</text>
<text x="250.9" y="144.4">0603</text>
<text x="269.7" y="146.9">GND</text>
<text x="75.2" y="150.7">1uH</text>
<text x="80" y="150.7">6A</text>
<text x="208.8" y="152">GND</text>
<text x="212.9" y="150.7">AO3400A</text>
<text x="215.8" y="153.3">Q3</text>
<text x="37.5" y="160.9">10u</text>
<text x="41.8" y="158.3">C26</text>
<text x="42.2" y="160.9">50V</text>
<text x="61" y="159.6">C27</text>
<text x="114.3" y="160.9">R11</text>
<text x="61" y="162.2">100nF</text>
<text x="68" y="162.2">50V</text>
<text x="71.6" y="166">EN</text>
<text x="74.5" y="163.8" transform="rotate(-90 74.5 163.8)">VIN</text>
<text x="80.9" y="166">VOUT</text>
<text x="84.7" y="163.4" transform="rotate(-90 84.7 163.4)">SW</text>
<text x="114.3" y="163.4">604k</text>
<text x="120.1" y="163.4">0603</text>
<text x="135.9" y="163.4">C91</text>
<text x="135.9" y="166">10u</text>
<text x="140.6" y="166">50V</text>
<text x="153.7" y="166">100nF</text>
<text x="153.7" y="163.4">C72</text>
<text x="160.7" y="166">50V</text>
<text x="172.7" y="163.4">C92</text>
<text x="172.7" y="166">10u</text>
<text x="177.5" y="166">50V</text>
<text x="71.6" y="168.5">MODE</text>
<text x="79.6" y="169.7" transform="rotate(-90 79.6 169.7)">GND</text>
<text x="83.3" y="168.5">FB</text>
<text x="114.3" y="168.5">R10</text>
<text x="114.3" y="171">100k</text>
<text x="120.1" y="171">0603</text>
<text x="66.6" y="178.4">U2</text>
<text x="66.6" y="175.9">TPS61022</text>
<text x="76.7" y="178.7">GND</text>
<text x="105.3" y="197.7">U19</text>
<text x="89.5" y="200.3">BOOSTER_2A_12V_MAX_FP6291LR-G1</text>
<text x="113.1" y="206.6">D_Schottky_3A_40V</text>
<text x="120.3" y="204.1">D21</text>
<text x="214.6" y="205.4">FB3</text>
<text x="214.6" y="207.9">FB_100R_2.5A</text>
<text x="258.4" y="208.5" transform="rotate(-90 258.4 208.5)">10A</text>
<text x="269.8" y="208.5" transform="rotate(-90 269.8 208.5)">10A</text>
<text x="296.5" y="208.5" transform="rotate(-90 296.5 208.5)">10A</text>
<text x="35.5" y="210.4">VBUS</text>
<text x="103.4" y="215.5">OC</text>
<text x="103.4" y="213">Vcc GND</text>
<text x="103.4" y="210.4">EN</text>
<text x="108.7" y="210.4">FB</text>
<text x="108.8" y="215.5">LX</text>
<text x="258.4" y="213.2" transform="rotate(-90 258.4 213.2)">40V</text>
<text x="269.8" y="213.2" transform="rotate(-90 269.8 213.2)">40V</text>
<text x="296.5" y="213.2" transform="rotate(-90 296.5 213.2)">40V</text>
<text x="44.5" y="218">C82</text>
<text x="44.5" y="220.6">10u</text>
<text x="49.2" y="220.6">50V</text>
<text x="61" y="218">C83</text>
<text x="61" y="220.6">10u</text>
<text x="65.7" y="220.6">50V</text>
<text x="78.7" y="220.6">100nF</text>
<text x="78.7" y="218">C84</text>
<text x="85.8" y="220.6">50V</text>
<text x="99.1" y="217.4">R68</text>
<text x="99.1" y="219.9">R_47K_0603</text>
<text x="179.1" y="218">C74</text>
<text x="179.1" y="220.6">10u</text>
<text x="183.8" y="220.6">50V</text>
<text x="195.6" y="220.6">100nF</text>
<text x="195.6" y="218">C73</text>
<text x="202.6" y="220.6">50V</text>
<text x="215.9" y="219.7">100uF</text>
<text x="215.9" y="217.1">C75</text>
<text x="222.9" y="219.7">25V</text>
<text x="256.4" y="221.3" transform="rotate(-90 256.4 221.3)">D41</text>
<text x="267.8" y="220.1" transform="rotate(-90 267.8 220.1)">D9</text>
<text x="294.5" y="220.6" transform="rotate(-90 294.5 220.6)">D20</text>
<text x="258.4" y="222.4" transform="rotate(-90 258.4 222.4)">Schottky</text>
<text x="269.8" y="222.4" transform="rotate(-90 269.8 222.4)">Schottky</text>
<text x="296.5" y="222.4" transform="rotate(-90 296.5 222.4)">Schottky</text>
<text x="94.5" y="228.2">GND</text>
<text x="135.9" y="228.2">R113</text>
<text x="135.9" y="230.7">100k</text>
<text x="141.7" y="230.7">0603</text>
<text x="210.1" y="228.2">GND</text>
<text x="135.9" y="238.4">R114</text>
<text x="93.7" y="240.9">Inductor_3.3uH_4.7A_shielded</text>
<text x="106.7" y="243.4">L2</text>
<text x="135.9" y="240.9">100k</text>
<text x="141.7" y="240.9">0603</text>
<text x="126.9" y="249.8">R69</text>
<text x="121.3" y="252.3">10k</text>
<text x="126" y="252.3">0603</text>
</g>
<g font-size="1.8" fill="#aaa">
<text x="235.5" y="122.9">1</text>
<text x="242.3" y="120.1" transform="rotate(-90 242.3 120.1)">3</text>
<text x="242.3" y="127.7" transform="rotate(-90 242.3 127.7)">2</text>
<text x="216.9" y="140.4" transform="rotate(-90 216.9 140.4)">1</text>
<text x="230.4" y="138.2">3</text>
<text x="238.1" y="138.2">2</text>
<text x="212.7" y="145.8">2</text>
<text x="220.3" y="145.8">3</text>
<text x="234.7" y="145.5" transform="rotate(-90 234.7 145.5)">1</text>
<text x="73.4" y="159.5" transform="rotate(-90 73.4 159.5)">7</text>
<text x="83.6" y="159.5" transform="rotate(-90 83.6 159.5)">2</text>
<text x="69.1" y="164.8">5</text>
<text x="69.1" y="167.4">6</text>
<text x="86.9" y="164.8">3</text>
<text x="86.9" y="167.4">4</text>
<text x="78.5" y="172.2" transform="rotate(-90 78.5 172.2)">1</text>
<text x="100.9" y="209.3">4</text>
<text x="112.3" y="209.3">3</text>
<text x="100.9" y="214.4">6</text>
<text x="100.9" y="211.8">5</text>
<text x="112.3" y="214.4">1</text>
<text x="112.3" y="211.8">2</text>
<text x="252.5" y="215.3" transform="rotate(-90 252.5 215.3)">2</text>
<text x="255" y="215.3" transform="rotate(-90 255 215.3)">1</text>
<text x="263.9" y="215.3" transform="rotate(-90 263.9 215.3)">2</text>
<text x="266.4" y="215.3" transform="rotate(-90 266.4 215.3)">1</text>
<text x="290.6" y="215.3" transform="rotate(-90 290.6 215.3)">2</text>
<text x="293.1" y="215.3" transform="rotate(-90 293.1 215.3)">1</text>
<text x="252.5" y="221.7" transform="rotate(-90 252.5 221.7)">3</text>
<text x="263.9" y="221.7" transform="rotate(-90 263.9 221.7)">3</text>
<text x="290.6" y="221.7" transform="rotate(-90 290.6 221.7)">3</text>
</g>
<g font-size="1.1" fill="#989898">
<text x="101.7" y="230.9">1</text>
<text x="113.1" y="230.9">2</text>
</g>
</svg>
